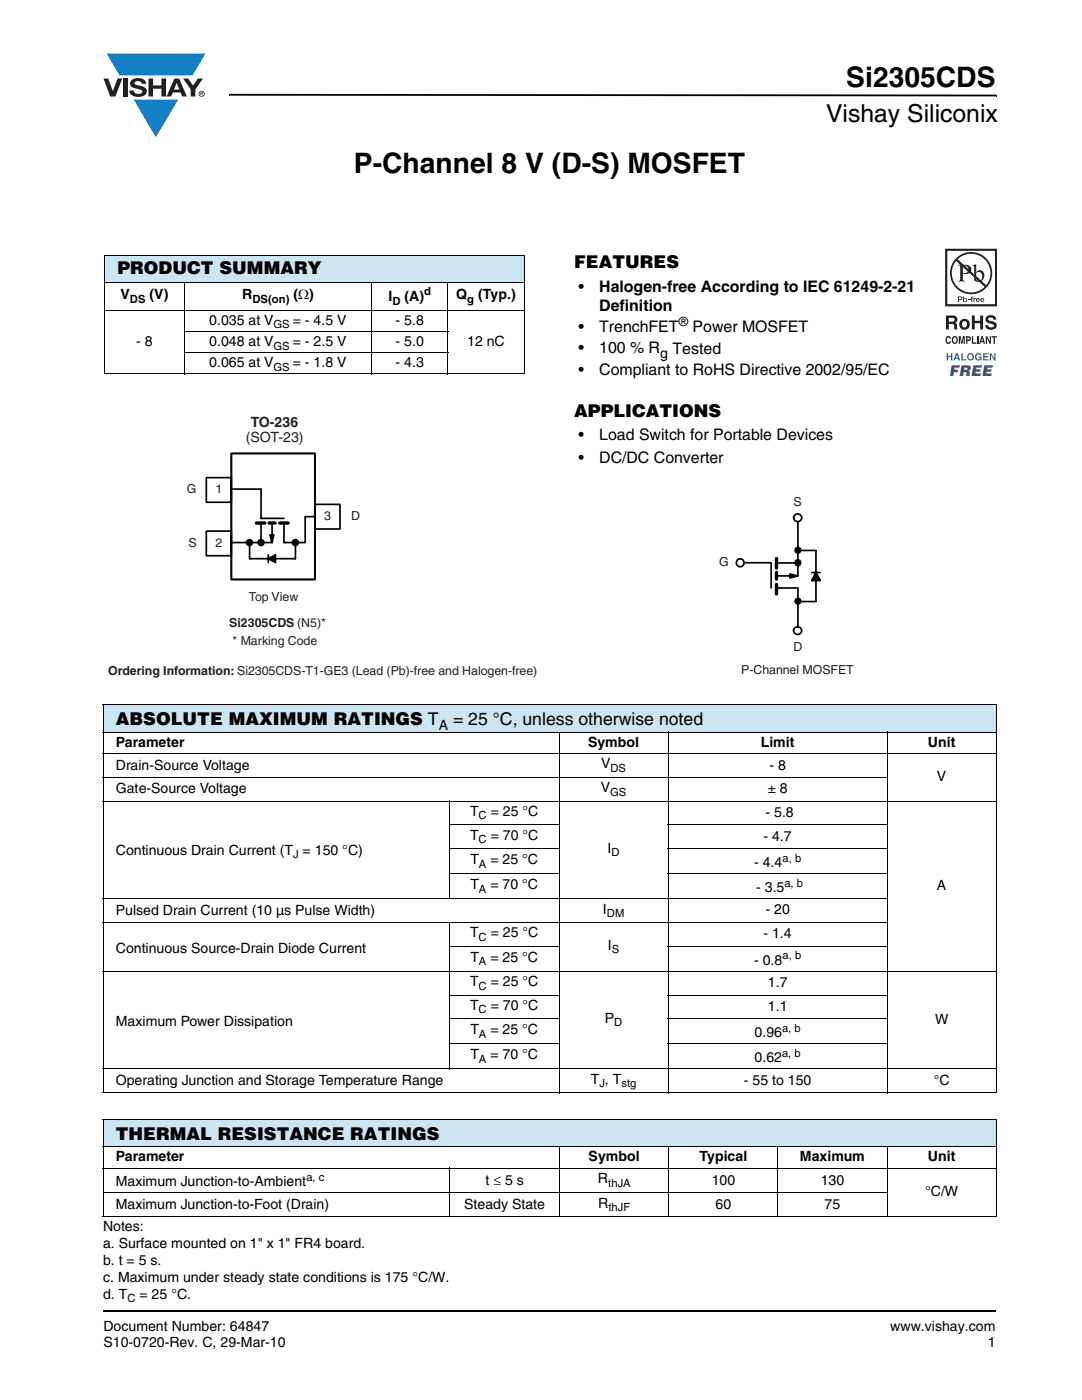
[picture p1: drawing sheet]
<svg xmlns="http://www.w3.org/2000/svg" width="216mm" height="279mm" viewBox="0 0 216 279" stroke-linecap="round" stroke-linejoin="round" font-family="sans-serif">
<g fill="#147fc3">
<path d="M21.3 10.7h19.7l-2.6 4.4h-3.8h-10.8z"/>
<path d="M26.7 19.9h8.9l-4.5 7.5z"/>
</g>
<g fill="#231f20">
<path d="M20.6 15.7h1l.9 2.5 1-2.5h.9l-1.4 3.6h-1z"/>
<path d="M24.6 15.7h.9v3.6h-.9z"/>
<path d="M26.3 16a2.1 2.1 0 0 1 2.8 .3l.1 .4h-.9a.79 .79 0 0 0-.7-.5 .79 .79 0 0 0-.8 .4l.3 .3 1 .2a1.08 1.08 0 0 1 1.2 1.1 1.08 1.08 0 0 1-1.1 1.1 1.73 1.73 0 0 1-2.4-1.2h.9a.96 .96 0 0 0 .8 .6 .96 .96 0 0 0 .9-.4 1.31 1.31 0 0 0-1.2-.6 1.03 1.03 0 0 1-1.1-.6 1.03 1.03 0 0 1 .2-1.1z"/>
<path d="M29.6 15.7h.9v1.3h1.7v-1.3h.9v3.6h-.9v-1.6h-1.7v1.6h-.9z"/>
<path d="M36.5 15.7h1.1l.9 1.4 1-1.4h1l-1.5 2.2v1.4h-.9v-1.4z"/>
<path d="M35.3 16.5l.5 1.4h-1.1zM34.8 15.7l-1.6 3.6h1l.3-.8h1.5l.3 .8h1l-1.6-3.6z"/>
<path d="M39.8 18.7a.46 .46 0 0 1 .9 0 .46 .46 0 0 1-.9 0zM39.6 18.7a.6 .6 0 0 0 1.2 0 .6 .6 0 0 0-1.2 0z"/>
<path d="M40.1 18.5h.2v.2h-.2zM40 18.4v.7h.1v-.3l.4 .3-.2-.3 .2-.2-.1-.2z"/>
</g>
<path d="M45.7 18.7h.2v.4h-.2zM45.9 18.7l152.9 .2v.3l-152.9-.1zM198.8 18.9h.1v.3h-.1zM20.5 261.5h.1v.4h-.1z" fill="#000"/>
<path d="M20.6 261.7h178.2" fill="none" stroke="#000" stroke-width=".36"/>
<path d="M20.9 50.9h83.7v5.5h-83.7z" fill="#cce5f3"/>
<path d="M20.8 50.9h83.8M20.8 56.4h83.8M20.9 51v23.5M36.7 56.3v18.4M74.2 56.3v18.4M89.4 56.3v18.4M104.6 51v23.5M20.8 61.9h83.8M20.8 74.6h83.8M36.7 66.1h52.8M36.7 70.4h52.8" fill="none" stroke="#000" stroke-width=".2"/>
<path d="M21.6 82.7h85.6v55.6h-85.6z" fill="#fff"/>
<g fill="none" stroke="#000" stroke-width=".34">
<path d="M41.2 95.3h5v4.9h-5zM46.2 90.5h16.6v25.1h-16.6zM46.2 97.6h5.9v5.9h4.6M41.2 106h5v4.9h-5zM49.8 108.3v3.2h9.1v-3.2M52.1 104.4v3.9M53.5 111.5l1.5-.8v1.6zM53.5 110.7v1.6M54.2 108.1l-.3-1.3h.7l-.3 1.5h-8.1M54.3 104.5v3.7M56.7 104.4v3.9h4.2M62.8 103.1h-1.9v5.1"/>
<path d="M62.8 100.7h5v4.9h-5z"/>
<circle cx="49.8" cy="108.3" r=".58"/>
<circle cx="52.1" cy="108.3" r=".58"/>
<circle cx="58.9" cy="108.3" r=".58"/>
</g>
<path d="M51.2 104.4h1.7M53.7 104.4h1.2M55.8 104.4h1.7" fill="none" stroke="#000" stroke-width=".68"/>
<g fill="#000">
<path d="M53.5 111.5l1.5-.8v1.6zM53.9 106.8h.7l-.3 1.5z"/>
<circle cx="49.8" cy="108.3" r=".58"/>
<circle cx="52.1" cy="108.3" r=".58"/>
<circle cx="58.9" cy="108.3" r=".58"/>
</g>
<path d="M143.5 98.8h26.8v36.2h-26.8z" fill="#fff"/>
<path d="M154.9 112.3h4.3M159.2 104.1v10.8" fill="none" stroke="#000" stroke-width=".34"/>
<circle cx="159.1" cy="125.9" r=".79" fill="#fff"/>
<g fill="none" stroke="#000" stroke-width=".34">
<path d="M148.3 112.3h5.6M153.9 112.3v5M154.9 114.9h4.3l-1.6-.3v.8l1.5-.4M154.9 117.3h4.3v7.8M159.2 109.9h3.6v10.2h-3.6M162 115.9l.8-1.6 .9 1.6h-1.7M162 114.3h1.7"/>
<circle cx="159.1" cy="125.9" r=".79"/>
</g>
<path d="M154.9 111.5v1.9M154.9 114.3v1.3M154.9 116.6v1.9" fill="none" stroke="#000" stroke-width=".68"/>
<path d="M157.6 114.6l1.6 .3-1.6 .5zM162.8 114.3l.9 1.6h-1.7z" fill="#000"/>
<circle cx="147.7" cy="112.3" r=".78" fill="#fff"/>
<circle cx="147.7" cy="112.3" r=".78" fill="none" stroke="#000" stroke-width=".34"/>
<circle cx="159.2" cy="103.4" r=".78" fill="#fff"/>
<g fill="none" stroke="#000" stroke-width=".34">
<circle cx="159.2" cy="103.4" r=".78"/>
<circle cx="159.2" cy="112.3" r=".58"/>
<circle cx="159.2" cy="120" r=".55"/>
<circle cx="159.2" cy="109.8" r=".55"/>
</g>
<g fill="#000">
<circle cx="159.2" cy="112.3" r=".58"/>
<circle cx="159.2" cy="120" r=".55"/>
<circle cx="159.2" cy="109.8" r=".55"/>
</g>
<path d="M20.6 140.7h178.2v5.5h-178.2z" fill="#cce5f3"/>
<g fill="none" stroke="#000" stroke-width=".2">
<path d="M20.5 140.7h178.4M20.5 146.2h112.7M20.5 150.4h178.4M20.5 155.1h156.6M20.5 159.9h178.4M20.6 140.7v77.3M89.6 159.8v19.7M111.6 146.1v72.1M133.3 146.1v72.1M133.4 146.2h43.6M177 146.1v72.1M177.1 146.2h21.8"/>
<path d="M198.8 140.7v77.3M20.5 179.4h156.6M89.6 164.6h22.1M89.6 169.4h22.1M89.6 174.4h22.1M133.2 164.6h43.9M133.2 169.4h43.9M133.2 174.4h43.9M20.5 184.1h156.6M20.5 193.8h178.4M89.6 188.9h22.1M89.6 198.6h22.1"/>
<path d="M89.6 184v29.4M133.2 188.9h43.9M133.2 198.6h43.9M20.5 213.3h178.4M20.5 218.1h178.4M89.6 203.3h22.1M89.6 208.3h22.1M133.2 203.3h43.9M133.2 208.3h43.9"/>
</g>
<path d="M20.6 223.4h178.2v5.5h-178.2z" fill="#cce5f3"/>
<g fill="none" stroke="#000" stroke-width=".2">
<path d="M20.5 223.4h178.4M20.5 228.9h112.9M20.5 233.1h178.4M20.5 238.1h156.6M20.6 223.5v19.2M89.7 233v9.9M111.7 228.8v14.1M133.5 228.8v14.1M133.5 228.9h43.4M155.2 228.8v14.1M177 228.8v14.1M177.1 228.9h21.8"/>
<path d="M198.8 223.5v19.2M20.5 242.8h178.4"/>
</g>
<g fill="#fff">
<path d="M186.1 49.4h14.6v39.4h-14.6z"/>
<path d="M188.6 49.7h10.3v25.3h-10.3z"/>
</g>
<path d="M189 50h9.6v10.8h-9.6zM188.6 49.7v11.4h10.3v-11.4z" fill="#201d1e"/>
<g fill="#3853a3">
<path d="M188.9 70.5h.3v.5h.6v-.5h.3v1.4h-.3v-.6h-.6v.6h-.3z"/>
<path d="M191.8 70.5h.3v1.2h.7v.2h-1z"/>
<path d="M194.7 70.7a.68 .68 0 0 1 1.2 .2l-.8-.1a.55 .55 0 0 0-.2 .5 .55 .55 0 0 0 .4 .4l.3-.3h-.3v-.2h.6v.7h-.2l-.1-.1a.71 .71 0 0 1-1-.1 .71 .71 0 0 1 .1-1z"/>
<path d="M196.2 70.5h1v.2h-.7v.3h.7v.3h-.7v.4h.8v.2h-1.1z"/>
<path d="M197.5 70.5h.3l.6 1v-1h.3v1.4h-.3l-.6-1v1h-.3z"/>
<path d="M189.9 72.9h1.7l-.1 .5h-1l-.1 .4h.8l-.1 .5h-.7l-.2 .7h-.7z"/>
<path d="M194.2 72.9h1.8l-.1 .5h-1l-.1 .3h.9l-.1 .5h-.9l-.1 .3h1.1v.5h-1.8z"/>
<path d="M196.4 72.9h1.8l-.1 .5h-1.1v.3h.9l-.1 .5h-.9l-.1 .3h1.1l-.1 .5h-1.8z"/>
<path d="M190.9 70.8l-.2 .6h.4zM190.8 70.5h.3l.5 1.4h-.3l-.1-.3h-.5l-.1 .3h-.4z"/>
<path d="M193.2 71.2a.47 .47 0 0 0 .9 0 .47 .47 0 0 0-.9 0zM192.9 71.2a.75 .75 0 0 1 1.5 0 .75 .75 0 0 1-1.5 0z"/>
<path d="M192.5 73.4l-.1 .4 .6-.1-.1-.3zM191.9 72.9l1.7 .1a.63 .63 0 0 1-.3 1l.2 .3v.7h-.7l.1-.6-.4-.1h-.2l-.1 .7h-.7z"/>
</g>
<g fill="#231f20">
<path d="M193.9 63h.6v1h1.1v-1h.6v2.8h-.6v-1.3h-1.1v1.3h-.6z"/>
<path d="M196.9 63.1a1.15 1.15 0 0 1 1.9 .7h-.6v-.2a.68 .68 0 0 0-.9-.1l-.1 .4 .3 .1a1.29 1.29 0 0 1 1.4 .9 1.17 1.17 0 0 1-1.2 .9 1.17 1.17 0 0 1-1.1-.9h.6v.2a.67 .67 0 0 0 1.1-.1l-.2-.3-.6-.1a.82 .82 0 0 1-.8-.5 .82 .82 0 0 1 .2-1z"/>
<path d="M188.8 67.3l.4-.2h.3l.3 .5-.7-.2a.66 .66 0 0 0 .1 1l.3-.3h.3a.54 .54 0 0 1-.5 .5 .54 .54 0 0 1-.6-.4z"/>
<path d="M191.3 67.1h.4l.2 1.2 .2-1.2h.4v1.5h-.2v-1.3l-.3 1.3h-.2l-.2-1.3v1.3h-.3z"/>
<path d="M193.9 67.1h.3v1.2h.6v.3h-.9z"/>
<path d="M195 67.1h.2v1.5h-.2z"/>
<path d="M196.7 67.1h.3l.5 1v-1h.2v1.5h-.2l-.5-1.1v1.1h-.3z"/>
<path d="M197.9 67.1h1v.3h-.4v1.2h-.3v-1.2h-.3z"/>
<path d="M193.1 59.8h.5v.1h-.5z"/>
<path d="M193.9 59.2h.3l-.2 .2 .1 .1v.1h-.1v.7h-.2v-.7h-.1z"/>
<path d="M194.3 59.5h.1v.1l.3-.1v.1l-.2 .1-.1 .6h-.1z"/>
<path d="M189.3 63.4v.8h1a.39 .39 0 0 0 0-.7zM188.8 63h1.4a.79 .79 0 0 1 .8 .4 .79 .79 0 0 1-.1 .9l-.3 .1a.98 .98 0 0 1 .4 1.2l.1 .2h-.6l-.3-1.1h-.9v1.1h-.5z"/>
<path d="M192.2 64.2a.63 .63 0 0 0-.2 .7 .63 .63 0 0 0 .7 .4 .63 .63 0 0 0 .2-.8 .63 .63 0 0 0-.7-.3zM191.4 64.7a1.1 1.1 0 0 1 2.2 0 1.1 1.1 0 0 1-2.2 0z"/>
<path d="M190.4 67.4a.64 .64 0 0 0 .1 1l.2-.1a.64 .64 0 0 0-.2-1zM190.2 67.2l.2-.1a.56 .56 0 0 1 .6 .3 .82 .82 0 0 1-.5 1.3l-.1-.1a.89 .89 0 0 1-.2-1.4z"/>
<path d="M193 67.4v.4l.4-.1v-.3zM192.8 67.1h.5a.5 .5 0 0 1 .4 .5 .5 .5 0 0 1-.4 .5h-.3v.5h-.2z"/>
<path d="M196 67.4l-.2 .6h.3zM195.8 67.1h.3l.5 1.5h-.3l-.1-.3h-.5v.3h-.3z"/>
<path d="M189 50h9.6v10.8h-9.6zM188.6 49.7v11.4h10.3v-11.4z"/>
<path d="M191.4 59.3v.4h.4v-.3zM191.2 59.2h.7l.1 .3-.1 .3-.5 .1v.4h-.2z"/>
<path d="M192.3 59.9a.3 .3 0 0 0 .6 0 .3 .3 0 0 0-.6 0zM192.2 59.2h.2v.4a.38 .38 0 0 1 .5 0 .38 .38 0 0 1 0 .6 .38 .38 0 0 1-.5 0l-.2 .1z"/>
<path d="M195 59.7l-.1 .1h.4l-.2-.2zM194.9 59.5h.4l.2 .4h-.6l.1 .2 .5-.1a.42 .42 0 0 1-.7 .2 .42 .42 0 0 1 .1-.7z"/>
<path d="M195.8 59.7v.1h.4l-.2-.2zM195.8 59.5h.4l.2 .4h-.6v.2l.6-.1a.42 .42 0 0 1-.7 .2 .42 .42 0 0 1 .1-.7z"/>
<path d="M192.1 53.1v1.3a.75 .75 0 0 0 1.1-.6 .75 .75 0 0 0-1.1-.7zM191.1 52.8a2.81 2.81 0 0 1 2.5 .4 .97 .97 0 0 1-.1 1.2 .97 .97 0 0 1-1.1 .2h-.3v1.1l.1 .2 .4 .3h-1.5l.3-.2 .2-.3v-2.4v-.2z"/>
<path d="M194.8 54.5v1.3l.2 .2a.72 .72 0 0 0 .8-.1 .72 .72 0 0 0 .2-.7 .72 .72 0 0 0-.3-.8 .72 .72 0 0 0-.9 .1zM194 53l.8-.3v1.6a.89 .89 0 0 1 1.1-.3 .89 .89 0 0 1 .5 1 1.23 1.23 0 0 1-.7 1.2 1.23 1.23 0 0 1-1.3-.2v-2.7z"/>
<path d="M191.1 51.7a3.9 3.9 0 0 1 5.3-.1 3.9 3.9 0 0 1 .4 5.3zM190.8 52.1l5.7 5.2a3.9 3.9 0 0 1-5.3 .1 3.9 3.9 0 0 1-.4-5.3zM189.6 54.5a4.2 4.2 0 0 0 8.4 0 4.2 4.2 0 0 0-8.4 0z"/>
</g>
<g font-size="5.6">
<text x="168.9" y="17.4">Si2305CDS</text>
<text x="70.6" y="34.5">P-Channel 8 V (D-S) MOSFET</text>
</g>
<text font-size="4.9" x="164.8" y="24.4">Vishay Siliconix</text>
<g font-size="3.5">
<text x="114.6" y="53.5">FEATURES</text>
<text x="23.4" y="54.8">PRODUCT SUMMARY</text>
<text x="114.6" y="83.1">APPLICATIONS</text>
<text x="23.1" y="144.8">ABSOLUTE MAXIMUM RATINGS T</text>
<text x="90.4" y="144.8">= 25 °C, unless otherwise noted</text>
<text x="23.1" y="227.5">THERMAL RESISTANCE RATINGS</text>
</g>
<g font-size="3.2">
<text x="115.4" y="58.2">•</text>
<text x="119.6" y="58.2">Halogen-free According to IEC 61249-2-21</text>
<text x="119.6" y="62.1">Definition</text>
<text x="115.4" y="66.3">•</text>
<text x="115.4" y="70.5">•</text>
<text x="119.6" y="66.3">TrenchFET</text>
<text x="119.6" y="70.5">100 % R</text>
<text x="134.2" y="70.5">Tested</text>
<text x="138.2" y="66.3">Power MOSFET</text>
<text x="115.4" y="74.8">•</text>
<text x="119.6" y="74.8">Compliant to RoHS Directive 2002/95/EC</text>
<text x="115.4" y="87.8">•</text>
<text x="119.6" y="87.8">Load Switch for Portable Devices</text>
<text x="115.4" y="92.4">•</text>
<text x="119.6" y="92.4">DC/DC Converter</text>
</g>
<g font-size="2.8">
<text x="24" y="59.7">V</text>
<text x="29.8" y="59.7">(V)</text>
<text x="48.3" y="59.7">R</text>
<text x="58.5" y="59.7">(Ω)</text>
<text x="91" y="59.7">Q</text>
<text x="95.4" y="59.7">(Typ.)</text>
<text x="41.8" y="64.9">0.035 at V</text>
<text x="58.4" y="64.9">= - 4.5 V</text>
<text x="77.5" y="60.1">I</text>
<text x="78.9" y="64.9">- 5.8</text>
<text x="80.7" y="60.1">(A)</text>
<text x="27.2" y="69.1">- 8</text>
<text x="41.8" y="69.1">0.048 at V</text>
<text x="58.4" y="69.1">= - 2.5 V</text>
<text x="78.9" y="69.1">- 5.0</text>
<text x="93.2" y="69.1">12 nC</text>
<text x="131.7" y="71.4">g</text>
<text x="41.8" y="73.3">0.065 at V</text>
<text x="58.4" y="73.3">= - 1.8 V</text>
<text x="78.9" y="73.3">- 4.3</text>
<text x="23.1" y="149.1">Parameter</text>
<text x="87.5" y="145.6">A</text>
<text x="117.3" y="149.1">Symbol</text>
<text x="151.8" y="149.1">Limit</text>
<text x="185.2" y="149.1">Unit</text>
<text x="23.1" y="153.6">Drain-Source Voltage</text>
<text x="119.9" y="153.3">V</text>
<text x="153.5" y="153.6">- 8</text>
<text x="187" y="156">V</text>
<text x="23.1" y="158.3">Gate-Source Voltage</text>
<text x="119.9" y="158.1">V</text>
<text x="153.2" y="158.3">± 8</text>
<text x="93.8" y="162.8">T</text>
<text x="93.8" y="167.6">T</text>
<text x="97.9" y="162.8">= 25 °C</text>
<text x="97.9" y="167.6">= 70 °C</text>
<text x="152.4" y="167.7">- 4.7</text>
<text x="152.7" y="163">- 5.8</text>
<text x="23.1" y="170.6">Continuous Drain Current (T = 150 °C)</text>
<text x="93.9" y="172.4">T</text>
<text x="97.9" y="172.4">= 25 °C</text>
<text x="121.2" y="170.2">I</text>
<text x="150.5" y="173.1">- 4.4</text>
<text x="93.9" y="177.4">T</text>
<text x="97.9" y="177.4">= 70 °C</text>
<text x="150.9" y="178.1">- 3.5</text>
<text x="187" y="177.7">A</text>
<text x="23.1" y="182.6">Pulsed Drain Current (10 µs Pulse Width)</text>
<text x="120.3" y="182.3">I</text>
<text x="152.8" y="182.5">- 20</text>
<text x="23.1" y="190.2">Continuous Source-Drain Diode Current</text>
<text x="93.8" y="187">T</text>
<text x="93.9" y="191.9">T</text>
<text x="97.9" y="191.9">= 25 °C</text>
<text x="97.9" y="187">= 25 °C</text>
<text x="121.3" y="189.5">I</text>
<text x="152.4" y="187.2">- 1.4</text>
<text x="93.8" y="196.8">T</text>
<text x="97.9" y="196.8">= 25 °C</text>
<text x="150.5" y="192.6">- 0.8</text>
<text x="153.2" y="197">1.7</text>
<text x="93.8" y="201.5">T</text>
<text x="97.9" y="201.5">= 70 °C</text>
<text x="153.2" y="201.8">1.1</text>
<text x="23.1" y="204.8">Maximum Power Dissipation</text>
<text x="93.9" y="206.4">T</text>
<text x="97.9" y="206.4">= 25 °C</text>
<text x="120.7" y="204.2">P</text>
<text x="150.6" y="207.1">0.96</text>
<text x="186.6" y="204.4">W</text>
<text x="93.9" y="211.4">T</text>
<text x="97.9" y="211.4">= 70 °C</text>
<text x="150.6" y="212">0.62</text>
<text x="23.1" y="216.5">Operating Junction and Storage Temperature Range</text>
<text x="117.9" y="216.3">T , T</text>
<text x="148.4" y="216.5">- 55 to 150</text>
<text x="186.3" y="216.5">°C</text>
<text x="23.1" y="231.8">Parameter</text>
<text x="117.5" y="231.8">Symbol</text>
<text x="139.6" y="231.8">Typical</text>
<text x="159.6" y="231.8">Maximum</text>
<text x="185.1" y="231.8">Unit</text>
<text x="23.1" y="236.8">Maximum Junction-to-Ambient</text>
<text x="96.9" y="236.4">t ≤ 5 s</text>
<text x="119.3" y="236.2">R</text>
<text x="142" y="236.4">100</text>
<text x="163.8" y="236.4">130</text>
<text x="184.6" y="238.8">°C/W</text>
<text x="20.6" y="245.8">Notes:</text>
<text x="23.1" y="241.3">Maximum Junction-to-Foot (Drain)</text>
<text x="92.6" y="241.3">Steady State</text>
<text x="119.4" y="241">R</text>
<text x="142.8" y="241.3">60</text>
<text x="164.5" y="241.3">75</text>
<text x="20.6" y="249.1">a. Surface mounted on 1&quot; x 1&quot; FR4 board.</text>
<text x="20.6" y="252.5">b. t = 5 s.</text>
<text x="20.6" y="255.8">c. Maximum under steady state conditions is 175 °C/W.</text>
<text x="20.6" y="259.2">d. T</text>
<text x="27.8" y="259.2">= 25 °C.</text>
<text x="20.6" y="265.6">Document Number: 64847</text>
<text x="20.6" y="268.8">S10-0720-Rev. C, 29-Mar-10</text>
<text x="177.7" y="265.6">www.vishay.com</text>
<text x="197.1" y="268.8">1</text>
</g>
<g font-size="2.8" fill="#231f20">
<text x="49" y="88.3">(SOT-23)</text>
<text x="50.1" y="85.2">TO-236</text>
</g>
<text font-size="2.5" x="135.4" y="65">®</text>
<g font-size="2.5" fill="#231f20">
<text x="37.3" y="98.5">G</text>
<text x="43" y="98.5">1</text>
<text x="158.3" y="100.9">S</text>
<text x="64.7" y="103.8">3</text>
<text x="70" y="103.8">D</text>
<text x="37.6" y="109.1">S</text>
<text x="43" y="109.1">2</text>
<text x="143.5" y="113">G</text>
<text x="49.6" y="120">Top View</text>
<text x="45.7" y="125.2">Si2305CDS (N5)*</text>
<text x="46.4" y="128.8">* Marking Code</text>
<text x="158.3" y="130">D</text>
<text x="21.6" y="134.8">Ordering Information: Si2305CDS-T1-GE3 (Lead (Pb)-free and Halogen-free)</text>
<text x="147.9" y="134.5">P-Channel MOSFET</text>
</g>
<g font-size="2.2">
<text x="84.6" y="59">d</text>
<text x="25.9" y="60.4">DS</text>
<text x="50.4" y="60.4">DS(on)</text>
<text x="54.5" y="65.6">GS</text>
<text x="78.3" y="60.8">D</text>
<text x="93.2" y="60.4">g</text>
<text x="54.5" y="69.8">GS</text>
<text x="54.5" y="74">GS</text>
<text x="121.8" y="154">DS</text>
<text x="121.8" y="158.8">GS</text>
<text x="95.5" y="163.5">C</text>
<text x="58.5" y="171.3">J</text>
<text x="95.5" y="168.3">C</text>
<text x="95.6" y="173.1">A</text>
<text x="122" y="170.9">D</text>
<text x="156.1" y="172">a, b</text>
<text x="95.6" y="178.1">A</text>
<text x="156.5" y="176.9">a, b</text>
<text x="121.1" y="183">DM</text>
<text x="95.5" y="187.7">C</text>
<text x="122.1" y="190.2">S</text>
<text x="156.1" y="191.4">a, b</text>
<text x="95.5" y="197.5">C</text>
<text x="95.6" y="192.6">A</text>
<text x="95.5" y="202.2">C</text>
<text x="95.6" y="207.1">A</text>
<text x="122.6" y="204.9">D</text>
<text x="156" y="205.9">a, b</text>
<text x="95.6" y="212.1">A</text>
<text x="156" y="210.9">a, b</text>
<text x="119.6" y="217">J</text>
<text x="124" y="217">stg</text>
<text x="61.1" y="235.7">a, c</text>
<text x="121.4" y="236.9">thJA</text>
<text x="121.4" y="241.7">thJF</text>
<text x="25.4" y="259.9">C</text>
</g>
</svg>
